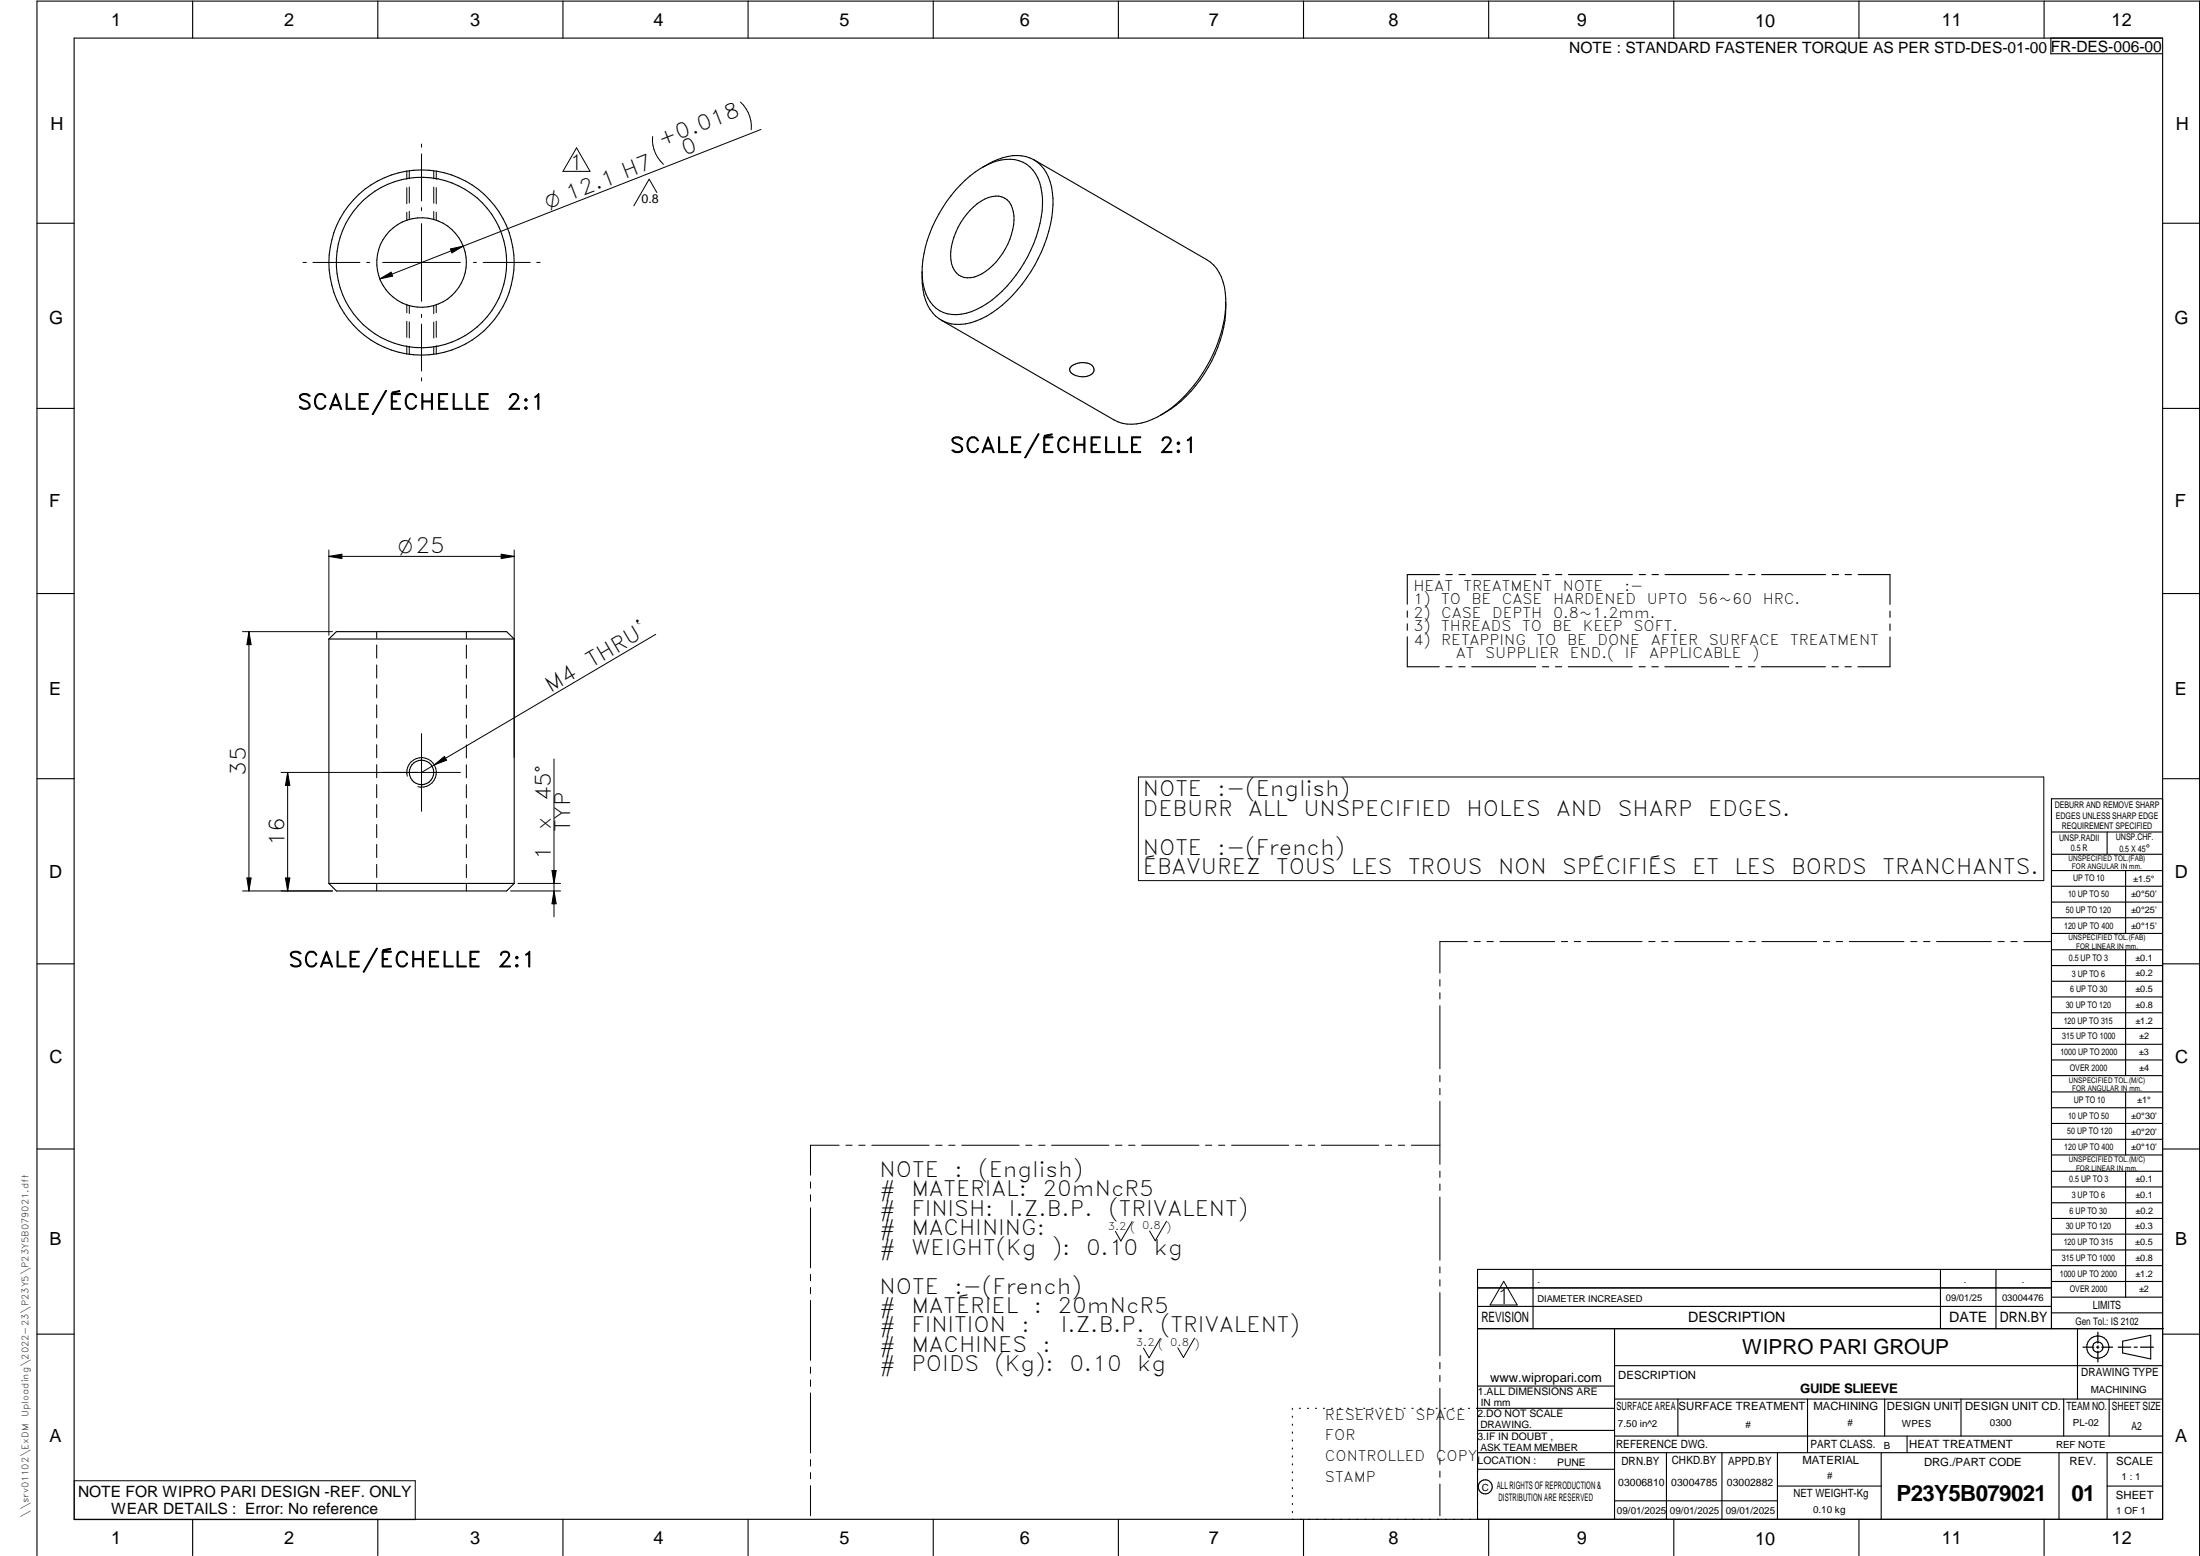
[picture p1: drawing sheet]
<svg xmlns="http://www.w3.org/2000/svg" width="594mm" height="420mm" viewBox="0 0 594 420" stroke-linecap="round" stroke-linejoin="round" font-family="sans-serif">
<g fill="none" stroke="#000" stroke-width=".3">
<path d="M20 10.3h564v400h-564zM52 .3v10M102 .3v10M152 .3v10M202 .3v10M252 .3v10M302 .3v10M352 .3v10M402 .3v10M452 .3v10M502 .3v10M552 .3v10"/>
<path d="M553.8 10.3v4.2h30.2M260.6 48.7a19.9 19.9 0 0 1 11-5.6 8.4 8.4 0 0 1 9.1 6.2 24.8 24.8 0 0 1-1.6 16.5 35.4 35.4 0 0 1-14 17 12.3 12.3 0 0 1-10.3 1.6 9.6 9.6 0 0 1-5.5-7.8 31 31 0 0 1 5.2-20.5 37.2 37.2 0 0 1 6.1-7.4zM261.9 56.8a10.1 10.1 0 0 1 7.8-3.8 4.6 4.6 0 0 1 3.9 4.2 17.8 17.8 0 0 1-6.4 15.3 8.8 8.8 0 0 1-6.8 2.4 5.5 5.5 0 0 1-3.7-5.8 19.2 19.2 0 0 1 5.2-12.3zM279.2 43.1a11.8 11.8 0 0 0-11.2 .5l-2.7 1.6M279.2 43.1a11.2 11.2 0 0 1 5 8.9 34.7 34.7 0 0 1-5.9 21.4 32.7 32.7 0 0 1-14.8 13.3 10.4 10.4 0 0 1-10.9-1.4 13.8 13.8 0 0 1-3.6-10.3v-1.6M279.2 43.1l46.6 27a11.8 11.8 0 0 1 5.2 10.6 35.5 35.5 0 0 1-10.7 26.3 27.4 27.4 0 0 1-7 5.1M10 60.3h10M584 60.3h10M289.2 99.1a4.6 4.6 0 0 1 5.9-.2 1.67 1.67 0 0 1 .1 1.8 1.67 1.67 0 0 1-1.5 .9 4.6 4.6 0 0 1-4.8-1.4 .92 .92 0 0 1 .3-1.1zM331 82.4a39.4 39.4 0 0 1-16.9 29.3 14.8 14.8 0 0 1-11 2.6l-2.2-.9-46.7-27M10 110.3h10M584 110.3h10"/>
<path d="M388.7 155.2h-8.7v8M390.5 155.2h1.7M394 155.2h1.7M397.5 155.2h17.2M416.6 155.2h1.6M420.1 155.2h1.7M423.5 155.2h17.3M442.6 155.2h1.7M446.1 155.2h1.7M449.6 155.2h17.3M468.7 155.2h1.7M472.2 155.2h1.7"/>
<path d="M475.7 155.2h17.3M494.7 155.2h1.8M498.3 155.2h1.6M501.8 155.2h8.6v8M10 160.3h10M88.8 172.6l2-2h46l2 2M88.8 172.6h50M88.8 172.6v65.9M138.8 172.6v65.9M380 165v1.7M380 168.4v1.8M380 172v8h8.7"/>
<path d="M510.4 172v8h-8.7M510.4 165v1.7M510.4 168.5v1.7M584 160.3h10M390.4 180h1.7M393.9 180h1.7M397.4 180h17.3M416.5 180h1.7M420 180h1.7M423.5 180h17.3M442.6 180h1.7M446.1 180h1.7"/>
<path d="M449.6 180h17.2M468.7 180h1.7M472.1 180h1.8M475.7 180h17.2M494.7 180h1.7M498.2 180h1.7M10 210.3h10M584 215.7h-30v143.1M584 210.3h10M88.8 238.5l2 2.1h46l2-2.1M88.8 238.5h50M554 224.7h30"/>
<path d="M554 230.7h30M554 235.1h30M554 239.3h30M569 224.7v6M574 235.1v17M554 243.6h30M554 247.8h30M554 252.1h30M554 256.5h30M574 256.5v33.9M10 260.3h10M554 260.7h30"/>
<path d="M554 265h30M554 269.2h30M554 273.5h30M554 277.7h30M584 260.3h10M554 282h30M554 286.2h30M554 290.4h30M554 294.9h30M554 299.1h30M574 294.9v17M10 310.3h10"/>
<path d="M554 303.4h30M554 307.6h30M554 311.9h30M554 316.3h30M574 316.3v34M584 310.3h10M554 320.5h30M554 324.8h30M554 329h30M554 333.2h30M554 337.5h30M399 358.8h185.2"/>
<path d="M399 352.8h155M399 347.8h155M414 342.8v16M436 358.8v51.5M524 342.8v16M539 342.8v16M554 341.8h30M554 346h30M554 350.3h30M554 354.5h30M554 342.8h-155v67.5M561 358.8v19"/>
<path d="M10 360.3h10M399 374.3h37M436 377.8h148M453.1 377.8v10M488.1 377.8v14.5M508.9 377.8v10M529.5 377.8v10M557.3 377.8v10M569.5 377.8v10M573.2 362.2l7.6-1.6v6.3l-7.6-1.6zM584 368.8h-148M584 360.3h10"/>
<path d="M349 380.3v.3M349 382.4v.3M349 384.6v.3M349 386.7v.3M349 388.8v.3M349 391v.3M349 393.1v.3M349 395.3v.3M349 397.4v.3M349 399.5v.3M350.9 380.3h.2M353.1 380.3h.2"/>
<path d="M355.2 380.3h.3M357.4 380.3h.3M359.6 380.3h.3M361.7 380.3h.3M363.9 380.3h.3M366.1 380.3h.3M368.3 380.3h.2M370.4 380.3h.3M372.6 380.3h.3M374.8 380.3h.3M376.9 380.3h.4M379.1 380.3h.3"/>
<path d="M381.3 380.3h.3M383.4 380.3h.4M385.6 380.3h.3M387.8 380.3h.3M390 380.3h.3M392.2 380.3h.3M394.3 380.3h.3M396.5 380.3h.3M398.7 380.3h37.3M399 396.7h37M399 392.3h185M399 386.2h37"/>
<path d="M436 387.8h148M450 392.3v18M465 392.3v18M480 392.3v18M508 392.3v18M515 387.8v4.5M556 392.3v18M569 392.3v18M52 410.3v9.7M102 410.3v9.7M152 410.3v9.7M202 410.3v9.7"/>
<path d="M252 410.3v9.7M302 410.3v9.7M349 401.7v.3M349 403.8v.4M349 406v.3M349 408.1v.3M352 410.3v9.7M402 410.3v9.7M436 405.3h44M452 410.3v9.7M480 401.3h28M502 410.3v9.7"/>
<path d="M552 410.3v9.7M569 401.3h15M10 420v-419.7h584v419.7"/>
<circle cx="113.8" cy="70.9" r="23"/>
<circle cx="113.8" cy="70.9" r="12.1"/>
<circle cx="113.8" cy="70.9" r="25"/>
<circle cx="113.8" cy="208.6" r="3.3"/>
<circle cx="566.5" cy="363.7" r="1.39"/>
<circle cx="566.5" cy="363.8" r="3"/>
<circle cx="401.1" cy="401.5" r="1.9"/>
</g>
<g fill="none" stroke="#000" stroke-width=".27">
<path d="M113.8 38.9v.9M155.7 39.9l3.6 6.4h-7.3zM176.2 36.9a9.1 9.1 0 0 0 2.9 7.5M199.9 27.6a8.9 8.9 0 0 1 3 7.5M205.5 35l-102.9 40.3M109.8 46.2v2.2M109.8 50.7v4.3M109.8 57.3v2.2M110.5 46.1v2.2M110.5 50.5v4.3M110.5 57.1v2.1M113.8 41.6v12.7"/>
<path d="M113.8 56v.9M117.1 46.1v2.2M117.1 50.5v4.4M117.1 57.1v2.1M117.8 46.2v2.2M117.8 50.7v4.3M117.8 57.3v2.2M177.4 52l-2.1-3.6-4.2 7.2M81.8 70.9h.9M84.5 70.9h12.7M99 70.9h.8M102.6 75.3l3-1.8 .4 1z"/>
<path d="M103.3 70.9h21M113.8 60.4v21M121.6 67.2l3.5-.7-3.1 1.8zM127.8 70.9h.8M130.5 70.9h12.7M144.9 70.9h.9M109.8 82.3v2.2M109.8 86.7v4.4M109.8 93.3v2.2M110.5 82.5v2.2M110.5 86.9v4.3M110.5 93.5v2.2"/>
<path d="M113.8 84.9v.8M113.8 87.5v12.7M117.1 82.5v2.2M117.1 87v4.3M117.1 93.5v2.2M117.8 82.3v2.2M117.8 86.7v4.4M117.8 93.3v2.2M113.8 102v.9M88.8 150.2l3.5-.6v1.2zM88.8 148.5v23M88.8 150.2h50"/>
<path d="M135.3 149.6l3.5 .6-3.5 .6zM138.8 148.5v56M65.5 170.6h24.3M67.2 170.6v70M67.2 170.6l.6 3.5h-1.1zM101.7 170.6v1.7M101.7 174.2v3.5M101.7 179.5v3.6M125.9 170.6v1.8M125.9 174.2v3.6M125.9 179.6v3.5M177.1 171.3l-63.3 37.3"/>
<path d="M101.7 184.9v3.6M101.7 190.3v3.5M101.7 195.7v3.6M113.8 198.1v21M125.9 185v3.5M125.9 190.4v3.5M125.9 195.7v3.6M75.9 208.6h48.4M77.7 208.6v32M77.7 208.6l.6 3.5h-1.2zM101.7 201.1v3.5M101.7 206.5v3.5"/>
<path d="M101.7 211.8v3.6M101.7 217.3v3.5M110 209.6a4 4 0 0 1 3.5-5 4 4 0 0 1 4.3 4.3 4 4 0 0 1-5 3.5M113.6 211.9h.1M113.6 205.3h.1M113.9 205.3h.1M113.9 211.9h.1M117.3 206.5l2.7-2.2 .6 1zM125.9 201.1v3.6M125.9 206.5v3.6M125.9 211.9v3.5M125.9 217.3v3.5"/>
<path d="M149.6 204.9v42.7M307.4 209.8h244.5v28h-244.5zM66.7 237.1h1.1l-.6 3.5zM77.1 237.1h1.2l-.6 3.5zM101.7 222.6v3.6M101.7 228v3.6M101.7 233.4v3.5M101.7 238.8v1.8M125.9 222.7v3.5M125.9 228v3.6M125.9 233.4v3.6M125.9 238.8v1.8"/>
<path d="M139.9 238.5h11.5M149 235.1h1.2l-.6 3.4zM65.5 240.6h24.3M137.9 240.6h13.5M149.6 240.6l.6 3.5h-1.2zM396.2 254.3h-7.4v8.5M398.1 254.3h1.6M401.5 254.3h1.8M405 254.3h14.8M421.6 254.3h1.7M425.1 254.3h1.7M428.6 254.3h14.8"/>
<path d="M445.2 254.3h1.7M448.7 254.3h1.7M452.2 254.3h14.8M468.8 254.3h1.7M472.3 254.3h1.7M475.8 254.3h14.8M492.4 254.3h1.7M495.8 254.3h1.8M499.4 254.3h14.7M516 254.3h1.6M519.4 254.3h1.8M522.9 254.3h14.8"/>
<path d="M539.5 254.3h1.7M543 254.3h1.7M546.5 254.3h7.4M388.8 264.5v1.8M388.8 268.1v1.6M388.8 271.6v17M388.8 290.4v1.7M388.8 293.9v1.7M388.8 297.4v17M218.9 319.2v1.6M226.6 309.2h-7.7v8.1M228.4 309.2h1.7"/>
<path d="M231.9 309.2h1.7M235.4 309.2h15.5M252.7 309.2h1.7M256.2 309.2h1.7M259.7 309.2h15.5M277 309.2h1.7M280.5 309.2h1.7M284 309.2h15.5M301.2 309.2h1.8M304.8 309.2h1.7M308.3 309.2h15.5M325.5 309.2h1.7"/>
<path d="M329.1 309.2h1.6M332.6 309.2h15.4M349.8 309.2h1.7M353.3 309.2h1.7M356.8 309.2h15.5M374.1 309.2h1.7M377.6 309.2h1.7M381.1 309.2h7.7M388.8 316.2v1.7M388.8 319.7v1.7M218.9 322.6v1.8M218.9 326.1v16.2"/>
<path d="M305.7 329.9l-3 5.2-1.5-2.6M315 329.8l-3.1 5.2-1.5-2.6M388.8 323.2v17.1M218.9 344.1v1.8M218.9 347.6v1.7M218.9 351.2v16.1M388.8 342.1v1.6M388.8 345.6v1.7M388.8 349v17.1M406.1 346l3.6 6.4h-7.3zM218.9 369.1v1.7M218.9 372.6v1.8"/>
<path d="M218.9 376.1v16.2M313.3 361.4l-3 5.2-1.5-2.6M322.6 361.3l-3 5.3-1.6-2.7M388.8 367.9v1.7M388.8 371.4v1.7M388.8 374.9v17M20.1 399.8h92v10.5h-92zM218.9 394.1v1.8M218.9 397.6v1.7M388.8 393.7v1.7M388.8 397.2v1.7M218.9 401.2v8.1"/>
<path d="M388.8 400.7v8.6"/>
</g>
<path d="M566.5 359.7v3M562.5 363.8h2.9M566.1 363.8h.7M566.5 363.4v.7M566.5 364.9v2.8M567.6 363.8h2.9M572 363.8h3.4M576.3 363.8h.8M578 363.8h3.5" fill="none" stroke="#000" stroke-width=".34"/>
<path d="M102.6 75.3l3-1.8 .4 1zM121.6 67.2l3.5-.7-3.1 1.8zM88.8 150.2l3.5-.6v1.2zM135.3 149.6l3.5 .6-3.5 .6zM67.2 170.6l.6 3.5h-1.1zM77.7 208.6l.6 3.5h-1.2zM117.3 206.5l2.7-2.2 .6 1zM66.7 237.1h1.1l-.6 3.5zM77.1 237.1h1.2l-.6 3.5zM149 235.1h1.2l-.6 3.4zM149.6 240.6l.6 3.5h-1.2z" fill="#000"/>
<g font-size="6">
<text x="512.1" y="405.2">P23Y5B079021</text>
<text x="559.4" y="405.2">01</text>
</g>
<g font-size="5.7">
<text x="178.6" y="39.7" transform="rotate(-21 178.6 39.7)">+0.018</text>
<text x="153.7" y="45.9">1</text>
<text x="184.9" y="42.1" transform="rotate(-21 184.9 42.1)">0</text>
<text x="80.3" y="110.5">SCALE/ÉCHELLE</text>
<text x="136.8" y="110.5">2:1</text>
<text x="256.5" y="122.2">SCALE/ÉCHELLE</text>
<text x="313" y="122.2">2:1</text>
<text x="159.7" y="180.5" transform="rotate(-31 159.7 180.5)">THRU`</text>
<text x="148.6" y="187" transform="rotate(-31 148.6 187)">M4</text>
<text x="66.4" y="209.5" transform="rotate(-90 66.4 209.5)">35</text>
<text x="308.6" y="215.1">NOTE</text>
<text x="328.8" y="215.1">:-(English)</text>
<text x="148.8" y="216.3" transform="rotate(-90 148.8 216.3)">45°</text>
<text x="308.6" y="220.3">DEBURR</text>
<text x="337" y="220.3">ALL</text>
<text x="352" y="220.3">UNSPECIFIED</text>
<text x="396" y="220.3">HOLES</text>
<text x="420.2" y="220.3">AND</text>
<text x="436.9" y="220.3">SHARP</text>
<text x="461.3" y="220.3">EDGES.</text>
<text x="148.8" y="224.1" transform="rotate(-90 148.8 224.1)">x</text>
<text x="154" y="224.8" transform="rotate(-90 154 224.8)">TYP</text>
<text x="76.8" y="228.5" transform="rotate(-90 76.8 228.5)">16</text>
<text x="148.8" y="232.2" transform="rotate(-90 148.8 232.2)">1</text>
<text x="308.6" y="230.8">NOTE</text>
<text x="328.8" y="230.8">:-(French)</text>
<text x="308.6" y="236.1">ÉBAVUREZ</text>
<text x="344.6" y="236.1">TOUS</text>
<text x="364.9" y="236.1">LES</text>
<text x="380.2" y="236.1">TROUS</text>
<text x="404.5" y="236.1">NON</text>
<text x="421.9" y="236.1">SPÉCIFIÉS</text>
<text x="457" y="236.1">ET</text>
<text x="468.3" y="236.1">LES</text>
<text x="483.7" y="236.1">BORDS</text>
<text x="508.3" y="236.1">TRANCHANTS.</text>
<text x="77.8" y="261.1">SCALE/ÉCHELLE</text>
<text x="134.4" y="261.1">2:1</text>
<text x="237.5" y="317.8">NOTE</text>
<text x="257.7" y="317.8">:</text>
<text x="264.1" y="317.8">(English)</text>
<text x="237.5" y="323">#</text>
<text x="246.1" y="323">MATERIAL:</text>
<text x="281.5" y="323">20mNcR5</text>
<text x="237.5" y="328.3">#</text>
<text x="246.1" y="328.3">FINISH:</text>
<text x="272.4" y="328.3">I.Z.B.P.</text>
<text x="299.3" y="328.3">(TRIVALENT)</text>
<text x="237.5" y="333.5">#</text>
<text x="246.1" y="333.5">MACHINING:</text>
<text x="237.5" y="338.8">#</text>
<text x="246.1" y="338.8">WEIGHT(Kg</text>
<text x="284" y="338.8">):</text>
<text x="293.3" y="338.8">0.10</text>
<text x="311.6" y="338.8">kg</text>
<text x="237.5" y="349.3">NOTE</text>
<text x="257.7" y="349.3">:-(French)</text>
<text x="404.1" y="352">1</text>
<text x="237.5" y="354.5">#</text>
<text x="237.5" y="359.8">#</text>
<text x="246.1" y="359.8">FINITION</text>
<text x="246.1" y="354.5">MATÉRIEL</text>
<text x="275.8" y="359.8">:</text>
<text x="279.2" y="354.5">:</text>
<text x="285.6" y="354.5">20mNcR5</text>
<text x="286.4" y="359.8">I.Z.B.P.</text>
<text x="313.3" y="359.8">(TRIVALENT)</text>
<text x="237.5" y="365">#</text>
<text x="246.1" y="365">MACHINES</text>
<text x="281.5" y="365">:</text>
<text x="237.5" y="370.3">#</text>
<text x="246.1" y="370.3">POIDS</text>
<text x="268.5" y="370.3">(Kg):</text>
<text x="288.8" y="370.3">0.10</text>
<text x="307.1" y="370.3">kg</text>
</g>
<text font-size="5.6" x="470.5" y="365.5">WIPRO PARI GROUP</text>
<g font-size="5.4">
<text x="148" y="56.6" transform="rotate(-21 148 56.6)">O 12.1 H7</text>
<text x="107.5" y="149.4">O25</text>
</g>
<g font-size="4.9">
<text x="30" y="6.9">1</text>
<text x="76.7" y="6.9">2</text>
<text x="127" y="6.9">3</text>
<text x="176.5" y="6.9">4</text>
<text x="226.7" y="6.9">5</text>
<text x="275.4" y="6.9">6</text>
<text x="326.4" y="6.9">7</text>
<text x="375" y="6.9">8</text>
<text x="425.8" y="6.9">9</text>
<text x="473.9" y="7.3">10</text>
<text x="524.3" y="6.9">11</text>
<text x="570.2" y="6.9">12</text>
<text x="13.6" y="35.1">H</text>
<text x="587.6" y="35.1">H</text>
<text x="13.2" y="87.5">G</text>
<text x="587.2" y="87.5">G</text>
<text x="13.2" y="137">F</text>
<text x="587.2" y="137">F</text>
<text x="13.2" y="187.6">E</text>
<text x="587.2" y="187.6">E</text>
<text x="13.2" y="237">D</text>
<text x="587.2" y="237">D</text>
<text x="13.4" y="287.1">C</text>
<text x="587.4" y="287.1">C</text>
<text x="13.4" y="336.2">B</text>
<text x="587.4" y="336.2">B</text>
<text x="13.4" y="389.3">A</text>
<text x="587.4" y="389.3">A</text>
<text x="30" y="416.9">1</text>
<text x="76.7" y="416.9">2</text>
<text x="127" y="416.9">3</text>
<text x="176.5" y="416.9">4</text>
<text x="226.7" y="416.9">5</text>
<text x="275.4" y="416.9">6</text>
<text x="326.4" y="416.9">7</text>
<text x="375" y="416.9">8</text>
<text x="425.8" y="416.9">9</text>
<text x="473.9" y="417.3">10</text>
<text x="524.3" y="416.9">11</text>
<text x="570.2" y="416.9">12</text>
</g>
<g font-size="4.2">
<text x="423.7" y="14.3">NOTE : STANDARD FASTENER TORQUE AS PER STD-DES-01-00</text>
<text x="553.8" y="14">FR-DES-006-00</text>
<text x="21.1" y="404.3">NOTE FOR WIPRO PARI DESIGN -REF. ONLY</text>
<text x="30.1" y="408.8">WEAR DETAILS : Error: No reference</text>
</g>
<g font-size="3.9">
<text x="381.7" y="159.6">HEAT</text>
<text x="395.2" y="159.6">TREATMENT</text>
<text x="422" y="159.6">NOTE</text>
<text x="438.7" y="159.6">:-</text>
<text x="381.7" y="163.2">1)</text>
<text x="381.7" y="166.8">2)</text>
<text x="389.2" y="163.2">TO</text>
<text x="389.2" y="166.8">CASE</text>
<text x="397.4" y="163.2">BE</text>
<text x="403" y="166.8">DEPTH</text>
<text x="405.6" y="163.2">CASE</text>
<text x="419.4" y="163.2">HARDENED</text>
<text x="419.4" y="166.8">0.8~1.2mm.</text>
<text x="444.7" y="163.2">UPTO</text>
<text x="458.6" y="163.2">56~60</text>
<text x="476" y="163.2">HRC.</text>
<text x="381.7" y="170.4">3)</text>
<text x="389.2" y="170.4">THREADS</text>
<text x="411" y="170.4">TO</text>
<text x="419.2" y="170.4">BE</text>
<text x="427.4" y="170.4">KEEP</text>
<text x="441.1" y="170.4">SOFT.</text>
<text x="381.7" y="174">4)</text>
<text x="389.2" y="174">RETAPPING</text>
<text x="393.1" y="177.6">AT</text>
<text x="401" y="177.6">SUPPLIER</text>
<text x="414.9" y="174">TO</text>
<text x="423.1" y="174">BE</text>
<text x="423.9" y="177.6">END.(</text>
<text x="431.4" y="174">DONE</text>
<text x="438.8" y="177.6">IF</text>
<text x="445.4" y="177.6">APPLICABLE</text>
<text x="445.7" y="174">AFTER</text>
<text x="461.4" y="174">SURFACE</text>
<text x="473.2" y="177.6">)</text>
<text x="483.4" y="174">TREATMENT</text>
<text x="400" y="357.1">REVISION</text>
<text x="455.9" y="357.1">DESCRIPTION</text>
<text x="526.4" y="357.1">DATE</text>
<text x="540" y="357.1">DRN.BY</text>
<text x="357.8" y="383.3">RESERVED</text>
<text x="382.3" y="383.3">SPACE</text>
<text x="357.8" y="388.9">FOR</text>
<text x="357.8" y="394.5">CONTROLLED</text>
<text x="387.8" y="394.5">COPY</text>
<text x="357.8" y="400">STAMP</text>
</g>
<text font-size="3.6" x="486.1" y="376.1">GUIDE SLIEEVE</text>
<text font-size="3.5" x="402.4" y="373.3">www.wipropari.com</text>
<text font-size="3.4" x="173.2" y="54.9">0.8</text>
<g font-size="3.1">
<text x="565.1" y="353.5">LIMITS</text>
<text x="562" y="371.7">DRAWING TYPE</text>
<text x="437" y="372.3">DESCRIPTION</text>
<text x="436.5" y="380.8">SURFACE AREA</text>
<text x="453.3" y="380.8">SURFACE TREATMENT</text>
<text x="489.7" y="380.8">MACHINING</text>
<text x="509.5" y="380.8">DESIGN UNIT</text>
<text x="530.6" y="380.8">DESIGN UNIT CD.</text>
<text x="558" y="380.6">TEAM NO.</text>
<text x="570.3" y="380.7">SHEET SIZE</text>
<text x="575.6" y="386.1">A2</text>
<text x="436.4" y="391.1">REFERENCE DWG.</text>
<text x="437.8" y="395.5">DRN.BY</text>
<text x="451.4" y="395.4">CHKD.BY</text>
<text x="466.6" y="395.5">APPD.BY</text>
<text x="486.7" y="395.4">MATERIAL</text>
<text x="488.9" y="390.9">PART CLASS.</text>
<text x="515.6" y="390.9">HEAT TREATMENT</text>
<text x="519.6" y="395.9">DRG./PART CODE</text>
<text x="558.9" y="395.5">REV.</text>
<text x="571.4" y="395.6">SCALE</text>
<text x="484.3" y="404.2">NET WEIGHT-Kg</text>
<text x="571.4" y="404.7">SHEET</text>
</g>
<text font-size="3" x="579.5" y="230.1">°</text>
<g font-size="2.8">
<text x="299.1" y="332.1">3.2 ( 0.8 )</text>
<text x="560.4" y="357.7">Gen Tol.: IS 2102</text>
<text x="306.7" y="363.6">3.2 ( 0.8 )</text>
<text x="399.1" y="376.6">1.ALL DIMENSIONS ARE</text>
<text x="399" y="382.7">2.DO NOT SCALE</text>
<text x="399" y="388.7">3.IF IN DOUBT ,</text>
<text x="399" y="395.4">LOCATION :</text>
<text x="420.5" y="396">PUNE</text>
<text x="404.2" y="402">ALL RIGHTS OF REPRODUCTION &amp;</text>
<text x="437" y="401.2">03006810</text>
<text x="451.3" y="401.2">03004785</text>
<text x="466.3" y="401.2">03002882</text>
<text x="404.7" y="405.4">DISTRIBUTION ARE RESERVED</text>
</g>
<g font-size="2.7">
<text x="564.6" y="376.2">MACHINING</text>
<text x="399.9" y="379.7">IN mm</text>
<text x="399.7" y="385.7">DRAWING.</text>
<text x="436.9" y="385.4">7.50 in^2</text>
<text x="471.4" y="385.5">#</text>
<text x="498.9" y="385">#</text>
<text x="513.6" y="385.3">WPES</text>
<text x="537.3" y="385.1">0300</text>
<text x="559.7" y="385.1">PL-02</text>
<text x="399.7" y="391.8">ASK TEAM MEMBER</text>
<text x="508.7" y="391.2">B</text>
<text x="555.2" y="391.1">REF NOTE</text>
<text x="493.4" y="399.5">#</text>
<text x="572.8" y="399.7">1 : 1</text>
<text x="400.1" y="402.5">C</text>
<text x="436.6" y="408.7">09/01/2025</text>
<text x="450.9" y="408.8">09/01/2025</text>
<text x="466" y="408.9">09/01/2025</text>
<text x="489.6" y="408.5">0.10 kg</text>
<text x="571.4" y="408.7">1 OF 1</text>
</g>
<g font-size="2.5">
<text x="554.9" y="218.3">DEBURR AND REMOVE SHARP</text>
<text x="555.2" y="221">EDGES UNLESS SHARP EDGE</text>
<text x="556.1" y="227.1">UNSP.RADII</text>
<text x="556.8" y="223.8">REQUIREMENT SPECIFIED</text>
<text x="571.4" y="226.9">UNSP.CHF.</text>
<text x="559.2" y="229.9">0.5 R</text>
<text x="572.3" y="230.1">0.5 X 45</text>
<text x="559.8" y="238">UP TO 10</text>
<text x="576.1" y="238.1">±1.5°</text>
<text x="558.5" y="242.2">10 UP TO 50</text>
<text x="575.5" y="242.3">±0°50'</text>
<text x="557.4" y="250.7">120 UP TO 400</text>
<text x="557.9" y="246.5">50 UP TO 120</text>
<text x="575.5" y="250.7">±0°15'</text>
<text x="575.5" y="246.5">±0°25'</text>
<text x="558.7" y="259.4">0.5 UP TO 3</text>
<text x="559.5" y="263.7">3 UP TO 6</text>
<text x="576.6" y="263.6">±0.2</text>
<text x="576.6" y="259.4">±0.1</text>
<text x="559" y="267.9">6 UP TO 30</text>
<text x="576.6" y="267.9">±0.5</text>
<text x="557.8" y="272.2">30 UP TO 120</text>
<text x="576.6" y="272.2">±0.8</text>
<text x="556.9" y="280.7">315 UP TO 1000</text>
<text x="557.3" y="276.4">120 UP TO 315</text>
<text x="576.6" y="276.4">±1.2</text>
<text x="577.7" y="280.7">±2</text>
<text x="556.4" y="284.9">1000 UP TO 2000</text>
<text x="577.6" y="284.9">±3</text>
<text x="558.9" y="289.2">OVER 2000</text>
<text x="577.7" y="289.3">±4</text>
<text x="560" y="297.9">UP TO 10</text>
<text x="577.1" y="297.9">±1°</text>
<text x="558.5" y="302.1">10 UP TO 50</text>
<text x="575.5" y="302.1">±0°30'</text>
<text x="557.4" y="310.6">120 UP TO 400</text>
<text x="558.2" y="306.3">50 UP TO 120</text>
<text x="575.5" y="310.6">±0°10'</text>
<text x="575.5" y="306.4">±0°20'</text>
<text x="558.8" y="319.2">0.5 UP TO 3</text>
<text x="559.4" y="323.4">3 UP TO 6</text>
<text x="576.6" y="319.2">±0.1</text>
<text x="576.6" y="323.5">±0.1</text>
<text x="558.9" y="327.7">6 UP TO 30</text>
<text x="576.7" y="327.7">±0.2</text>
<text x="557.8" y="332">30 UP TO 120</text>
<text x="576.6" y="332">±0.3</text>
<text x="556.8" y="340.5">315 UP TO 1000</text>
<text x="557.3" y="336.3">120 UP TO 315</text>
<text x="576.6" y="336.3">±0.5</text>
<text x="576.6" y="340.5">±0.8</text>
<text x="415.2" y="346.4">.</text>
<text x="530.3" y="346.5">.</text>
<text x="545.9" y="346.4">.</text>
<text x="556.2" y="344.7">1000 UP TO 2000</text>
<text x="576.6" y="344.7">±1.2</text>
<text x="415.2" y="351.5">DIAMETER INCREASED</text>
<text x="525.5" y="351.3">09/01/25</text>
<text x="540.6" y="351.4">03004476</text>
<text x="558.9" y="349">OVER 2000</text>
<text x="577.6" y="349">±2</text>
</g>
<g font-size="2.4">
<text x="7.7" y="382.7" transform="rotate(-90 7.7 382.7)">Uploading\2022-23\P23Y5\P23Y5B079021.dft</text>
<text x="7.7" y="409.8" transform="rotate(-90 7.7 409.8)">\\srv01102\ExDM</text>
</g>
<g font-size="2.1">
<text x="558.5" y="232.4">UNSPECIFIED TOL.(FAB)</text>
<text x="559.5" y="234.7">FOR ANGULAR IN mm.</text>
<text x="558.6" y="253.9">UNSPECIFIED TOL.(FAB)</text>
<text x="560.7" y="256.3">FOR LINEAR IN mm.</text>
<text x="558.7" y="292.3">UNSPECIFIED TOL.(M/C)</text>
<text x="559.6" y="294.7">FOR ANGULAR IN mm.</text>
<text x="558.7" y="313.7">UNSPECIFIED TOL.(M/C)</text>
<text x="560.6" y="316.1">FOR LINEAR IN mm.</text>
</g>
</svg>
